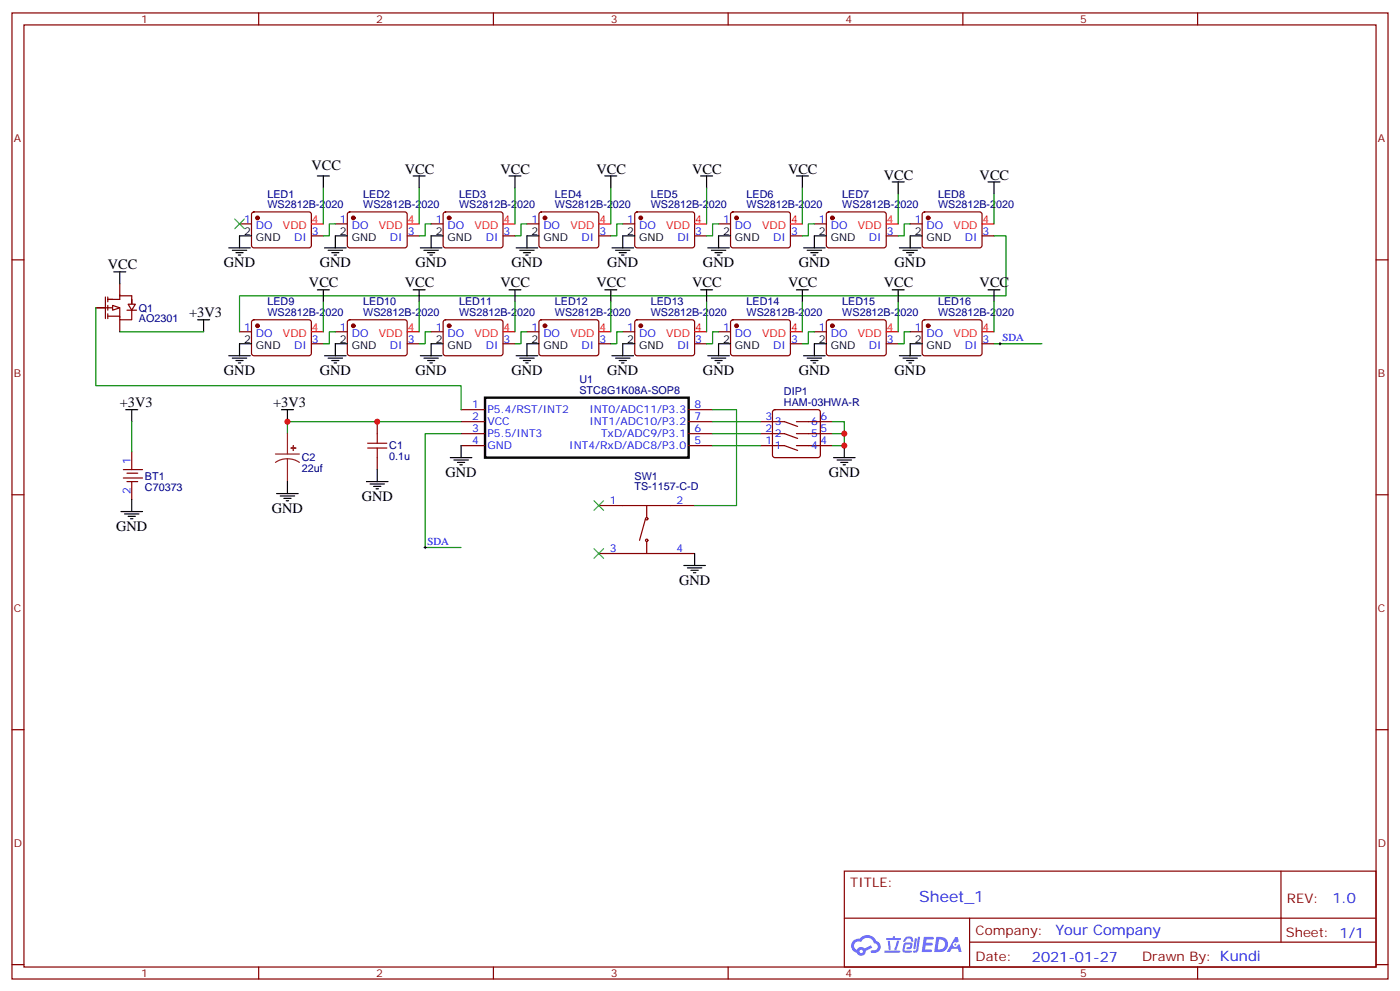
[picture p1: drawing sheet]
<svg xmlns="http://www.w3.org/2000/svg" width="412mm" height="292mm" viewBox="0 0 412 292" stroke-linecap="round" stroke-linejoin="round" font-family="sans-serif">
<g fill="none" stroke="#870000" stroke-width=".35">
<path d="M3.5 3.8h405.4v284.3h-405.4zM7.1 7.3h398.2v277.3h-398.2zM76.2 3.8v3.5M145.3 3.8v3.5M214.5 3.8v3.5M283.6 3.8v3.5M352.8 3.8v3.5M3.5 76.5h3.6M405.3 76.5h3.6M3.5 145.6h3.6M405.3 145.6h3.6M3.5 214.8h3.6"/>
<path d="M405.3 214.8h3.6M248.7 256.4h156.6v28.2h-156.6zM377.3 256.4v20.9M248.7 270.2h156.5M285.6 277.3h119.6M285.6 270.2v14.2M3.5 283.9h3.6M76.2 284.6v3.5M145.3 284.6v3.5M214.5 284.6v3.5M283.6 284.6v3.5M352.8 284.6v3.5"/>
<path d="M405.3 283.9h3.6"/>
</g>
<g fill="#5487ff">
<path d="M272.1 275.7h2.6l.3 .2-.1 .6h-2l-.1 1h1.6l.4 .4-.4 .4h-1.7l-.2 1.1 1.8 .1 .3 .3-.2 .4h-2.9z"/>
<path d="M281.4 275.8h.7l.4 1.3-.7 .3a.74 .74 0 0 0-1.1 .3 .74 .74 0 0 0 .5 1.1 .74 .74 0 0 0 .9-.7l.5-.3 .7 2.4h-.9l-.2-1h-1.9l-.5 1h-.9z"/>
<path d="M269.5 276.2h.6l-.4 2.9a.31 .31 0 0 1-.3 .3 .31 .31 0 0 1-.3-.3z"/>
<path d="M270.4 275.7h.6l-.5 4a.89 .89 0 0 1-.7 .7 .89 .89 0 0 1-.9-.3l1-.5z"/>
<path d="M266.8 275.9l.6-.2 1.2 .1 .5 1.3-.6 .1-.4-.9-1 .1a.95 .95 0 0 1-1 .8l-.1-.2z"/>
<path d="M266.4 277.6l1.8-.2a1.04 1.04 0 0 1 .6 1.1 1.04 1.04 0 0 1-.8 .9h-.7a.29 .29 0 0 1-.3-.4 .29 .29 0 0 1 .3-.2h.7l.2-.8h-1.4l-.4 1.8h1.9a.29 .29 0 0 1 .3 .3 .29 .29 0 0 1-.3 .3h-2l-.4-.3 .2-2.1z"/>
<path d="M260.5 279.8h4.4a.3 .3 0 0 1 .3 .3 .3 .3 0 0 1-.3 .3h-4.3z"/>
<path d="M264.3 276.9h.6l-.5 1.6a1.02 1.02 0 0 1-.7 1.2l-.2-.3z"/>
<path d="M261.5 276.9h.6l.3 2.4-.3 .3-.3-.2z"/>
<path d="M261.1 276.1h1.9l.2-.5h.5l-.1 .5h1.5a.29 .29 0 0 1 .3 .3 .29 .29 0 0 1-.3 .3h-3.9z"/>
<path d="M275.8 275.7l-.6 4.5h1.4a2.27 2.27 0 0 0 2.7-2.3 2.27 2.27 0 0 0-2.7-2.2zM276.6 276.5a1.5 1.5 0 0 1 1.8 1.6 1.5 1.5 0 0 1-1.9 1.3h-.3z"/>
<path d="M251.4 276.9a2.09 2.09 0 0 0 1 3.5 1.37 1.37 0 0 0 1.5 .9 1.37 1.37 0 0 0 1.1-1.4l2-1-.5-.7-1.8 1a1.4 1.4 0 0 0-2.3 .4 1.32 1.32 0 0 1-.6-1.9 1.32 1.32 0 0 1 1.9-.4 2.02 2.02 0 0 1 2-1.3 2.02 2.02 0 0 1 1.8 1.6 1.09 1.09 0 0 1 1.1 1.4 1.09 1.09 0 0 1-1.6 .7 .41 .41 0 0 0-.5 .3 .41 .41 0 0 0 .4 .5 1.89 1.89 0 0 0 2.4-1.2 1.89 1.89 0 0 0-1.2-2.4 2.98 2.98 0 0 0-5-.6l-1 .1zM253.2 280a.52 .52 0 0 1 1 0 .52 .52 0 0 1-1 0z"/>
<circle cx="281.4" cy="278" r=".28"/>
</g>
<path d="M142.9 117.1h59.9v17.6h-59.9z" fill="none" stroke="#000" stroke-width=".71"/>
<g fill="none" stroke="#870000" stroke-width=".35">
<path d="M70.6 65.9h3.5M74.3 62.6l.5-.2h16.5l.4 .7v9.4l-.7 .5-16.5-.1-.4-.7v-9.1zM91.7 69.4h3.5M98.8 65.9h3.5M102.5 62.6l.5-.2h16.5l.4 .7v9.4l-.7 .5-16.5-.1-.4-.7v-9.1zM119.9 69.4h3.6M127 65.9h3.5M130.8 62.6l.4-.2h16.5l.5 .7-.1 9.4-.6 .5-16.5-.1-.5-.7v-9.1zM148.2 69.4h3.5M155.2 65.9h3.5M159 62.6l.5-.2h16.5l.4 .7-.1 9.4-.6 .5-16.5-.1-.5-.7v-9.1zM176.4 69.4h3.5"/>
<path d="M183.4 65.9h3.6M187.2 62.6l.5-.2h16.5l.4 .7-.1 9.4-.6 .5-16.5-.1-.4-.7v-9.1zM204.6 69.4h3.5M211.7 65.9h3.5M215.4 62.6l.5-.2h16.5l.4 .7v9.4l-.7 .5-16.5-.1-.4-.7v-9.1zM232.8 69.4h3.6M239.9 65.9h3.5M243.7 62.6l.4-.2h16.5l.5 .7-.1 9.4-.7 .5-16.5-.1-.4-.7v-9.1zM261.1 69.4h3.5M268.1 65.9h3.5M271.9 62.6l.4-.2h16.5l.5 .7-.1 9.4-.6 .5-16.5-.1-.5-.7v-9.1zM289.3 69.4h3.5"/>
<path d="M28.2 90.6h5M31 87.4v6.4M31.7 87.4v1.4M31.7 89.9v1.4M31.7 92.4v1.4M35.3 83.5v4.6h-3.6h1.5M35.3 90.6v2.8M35.3 87.1h3.5v2.4v-1.4M35.3 94.1v3.5M37.4 91.3h2.8M38.8 91.3v2.8h-3.5v-1h-3.6M70.6 97.6h3.5"/>
<path d="M74.3 94.3l.5-.2 16.5 .1 .4 .6v9.5l-.7 .4-16.5-.1-.4-.6v-9.2zM98.8 97.6h3.5M102.5 94.3l.5-.2 16.5 .1 .4 .6v9.5l-.7 .4-16.5-.1-.4-.6v-9.2zM127 97.6h3.5M130.8 94.3l.4-.2 16.5 .1 .5 .6-.1 9.5-.6 .4-16.5-.1-.5-.6v-9.2zM155.2 97.6h3.5M159 94.3l.5-.2 16.5 .1 .4 .6-.1 9.5-.6 .4-16.5-.1-.5-.6v-9.2zM183.4 97.6h3.6M187.2 94.3l.5-.2 16.5 .1 .4 .6-.1 9.5-.6 .4-16.5-.1-.4-.6v-9.2zM211.7 97.6h3.5M215.4 94.3l.5-.2 16.5 .1 .4 .6v9.5l-.7 .4-16.5-.1-.4-.6v-9.2zM239.9 97.6h3.5"/>
<path d="M243.7 94.3l.4-.2 16.5 .1 .5 .6-.1 9.5-.7 .4-16.5-.1-.4-.6v-9.2zM268.1 97.6h3.5M271.9 94.3l.4-.2 16.5 .1 .5 .6-.1 9.5-.6 .4-16.5-.1-.5-.6v-9.2zM91.7 101.2h3.5M119.9 101.2h3.6M148.2 101.2h3.5M176.4 101.2h3.5M204.6 101.2h3.5M232.8 101.2h3.6M261.1 101.2h3.5M289.3 101.2h3.5M111.1 124.1v3.5"/>
<path d="M111.1 134.7v3.5M135.8 120.6h7.1M135.8 124.1h7.1M135.8 127.6h7.1M135.8 131.2h7.1M202.8 120.6h7.1M202.8 124.1h7.1M202.8 127.6h7.1M202.8 131.2h7.1"/>
</g>
<path d="M108.3 131.9h5.6M108.3 130.5h5.6M111.1 127.6v2.9M111.1 131.9v2.8" fill="none" stroke="#a10000" stroke-width=".35"/>
<g fill="none" stroke="#008700" stroke-width=".35">
<path d="M95.2 55.3v10.6M123.5 55.3v10.6M151.7 55.3v10.6M179.9 55.3v10.6M208.1 55.3v10.6M236.4 55.3v10.6M264.6 57.1v8.8M292.8 57.1v8.8M98.8 65.9h-1.8v3.5h-1.8M127 65.9h-1.8v3.5h-1.7M155.2 65.9h-1.7v3.5h-1.8M183.4 65.9h-1.7v3.5h-1.8"/>
<path d="M211.7 65.9h-1.8v3.5h-1.8M239.9 65.9h-1.8v3.5h-1.7M268.1 65.9h-1.8v3.5h-1.7M292.8 69.4h3.5v17.7h-225.7v10.5M95.2 88.8v8.8M98.8 97.6h-1.8v3.6h-1.8M123.5 88.8v8.8M127 97.6h-1.8v3.6h-1.7M151.7 88.8v8.8M155.2 97.6h-1.7v3.6h-1.8M179.9 88.8v8.8M183.4 97.6h-1.7v3.6h-1.8"/>
<path d="M208.1 88.8v8.8M211.7 97.6h-1.8v3.6h-1.8M236.4 88.8v8.8M239.9 97.6h-1.8v3.6h-1.7M264.6 88.8v8.8M268.1 97.6h-1.8v3.6h-1.7M292.8 88.8v8.8M292.8 101.2h14.1M135.8 124.1h-51.1v3.5M135.8 127.6h-10.6v33.5h10.6"/>
</g>
<g fill="none" stroke="#000" stroke-width=".35">
<path d="M93.5 51.8h3.5M95.2 51.8v3.5M121.7 51.8h3.5M123.5 51.8v3.5M149.9 51.8h3.6M151.7 51.8v3.5M178.2 51.8h3.5M179.9 51.8v3.5M206.4 51.8h3.5M208.1 51.8v3.5M234.6 51.8h3.5M236.4 51.8v3.5"/>
<path d="M262.8 53.6h3.5M264.6 53.6v3.5M291 53.6h3.6M292.8 53.6v3.5M67.4 73h6.3M68.4 73.7h4.3M69.5 74.4h2.1M70.2 75.1h.7M74.1 69.4h-3.5v3.6M95.6 73h6.4M96.7 73.7h4.2M97.7 74.4h2.1"/>
<path d="M98.4 75.1h.7M102.3 69.4h-3.5v3.6M123.8 73h6.4M124.9 73.7h4.2M125.9 74.4h2.2M126.6 75.1h.8M130.5 69.4h-3.5v3.6M152 73h6.4M153.1 73.7h4.2M154.2 74.4h2.1M154.9 75.1h.7M158.7 69.4h-3.5v3.6"/>
<path d="M180.3 73h6.3M181.3 73.7h4.3M182.4 74.4h2.1M183.1 75.1h.7M187 69.4h-3.6v3.6M208.5 73h6.3M209.5 73.7h4.3M210.6 74.4h2.1M211.3 75.1h.7M215.2 69.4h-3.5v3.6M236.7 73h6.4M237.8 73.7h4.2"/>
<path d="M238.8 74.4h2.1M239.5 75.1h.7M243.4 69.4h-3.5v3.6M264.9 73h6.4M266 73.7h4.2M267.1 74.4h2.1M267.8 75.1h.7M271.6 69.4h-3.5v3.6M93.5 85.3h3.5M95.2 85.3v3.5M121.7 85.3h3.5M123.5 85.3v3.5"/>
<path d="M149.9 85.3h3.6M151.7 85.3v3.5M178.2 85.3h3.5M179.9 85.3v3.5M206.4 85.3h3.5M208.1 85.3v3.5M234.6 85.3h3.5M236.4 85.3v3.5M262.8 85.3h3.5M264.6 85.3v3.5M291 85.3h3.6M292.8 85.3v3.5"/>
<path d="M67.4 104.7h6.3M68.4 105.4h4.3M69.5 106.1h2.1M70.2 106.8h.7M74.1 101.2h-3.5v3.5M95.6 104.7h6.4M96.7 105.4h4.2M97.7 106.1h2.1M98.4 106.8h.7M102.3 101.2h-3.5v3.5M123.8 104.7h6.4M124.9 105.4h4.2"/>
<path d="M125.9 106.1h2.2M126.6 106.8h.8M130.5 101.2h-3.5v3.5M152 104.7h6.4M153.1 105.4h4.2M154.2 106.1h2.1M154.9 106.8h.7M158.7 101.2h-3.5v3.5M180.3 104.7h6.3M181.3 105.4h4.3M182.4 106.1h2.1M183.1 106.8h.7"/>
<path d="M187 101.2h-3.6v3.5M208.5 104.7h6.3M209.5 105.4h4.3M210.6 106.1h2.1M211.3 106.8h.7M215.2 101.2h-3.5v3.5M236.7 104.7h6.4M237.8 105.4h4.2M238.8 106.1h2.1M239.5 106.8h.7M243.4 101.2h-3.5v3.5M264.9 104.7h6.4"/>
<path d="M266 105.4h4.2M267.1 106.1h2.1M267.8 106.8h.7M271.6 101.2h-3.5v3.5M82.9 120.6h3.5M84.7 120.6v3.5M111.1 138.2v3.5M132.6 134.7h6.4M133.7 135.4h4.2M134.8 136.1h2.1M135.5 136.8h.7M135.8 131.2v3.5"/>
<path d="M81.5 145.3h6.3M82.5 146h4.3M83.6 146.7h2.1M84.3 147.4h.7M84.7 141.7v3.6M107.9 141.7h6.4M109 142.5h4.2M110.1 143.2h2.1M110.8 143.9h.7"/>
</g>
<path d="M81.1 133.6h7.1M84.7 135l-1.9 .3-1.7 .8M84.7 135l1.8 .3 1.7 .8M84.7 127.6v6M84.7 135v6.7" fill="none" stroke="#8c2424" stroke-width=".35"/>
<g fill="#8c2424" stroke="#8c2424" stroke-width=".35">
<path d="M85.7 131.9h1.4z"/>
<path d="M86.4 131.2v1.4z"/>
</g>
<g fill="#870000" stroke="#870000" stroke-width=".35">
<circle cx="75.8" cy="64.1" r=".53"/>
<circle cx="104.1" cy="64.1" r=".53"/>
<circle cx="132.3" cy="64.1" r=".53"/>
<circle cx="160.5" cy="64.1" r=".53"/>
<circle cx="188.7" cy="64.1" r=".53"/>
<circle cx="217" cy="64.1" r=".53"/>
<circle cx="245.2" cy="64.1" r=".53"/>
<circle cx="273.4" cy="64.1" r=".53"/>
<circle cx="75.8" cy="95.9" r=".53"/>
<circle cx="104.1" cy="95.9" r=".53"/>
<circle cx="132.3" cy="95.9" r=".53"/>
<circle cx="160.5" cy="95.9" r=".53"/>
<circle cx="188.7" cy="95.9" r=".53"/>
<circle cx="217" cy="95.9" r=".53"/>
<circle cx="245.2" cy="95.9" r=".53"/>
<circle cx="273.4" cy="95.9" r=".53"/>
</g>
<g fill="none" stroke="#f00" stroke-width=".35">
<path d="M91.7 65.9h3.5M119.9 65.9h3.6M148.2 65.9h3.5M176.4 65.9h3.5M204.6 65.9h3.5M232.8 65.9h3.6M261.1 65.9h3.5M289.3 65.9h3.5M91.7 97.6h3.5M119.9 97.6h3.6M148.2 97.6h3.5M176.4 97.6h3.5"/>
<path d="M204.6 97.6h3.5M232.8 97.6h3.6M261.1 97.6h3.5M289.3 97.6h3.5"/>
</g>
<path d="M294.2 101.2h.7M294.6 100.8v.7M124.9 161.1h.7M125.2 160.8v.7" fill="none" stroke="#000" stroke-width=".29"/>
<g fill="#fff" stroke="#870000" stroke-width=".35">
<path d="M37.7 89.5h2.2l-1.1 1.8z"/>
<path d="M33.2 89.9l2.1 .7-2.1 .7z"/>
</g>
<g fill="none" stroke="#000" stroke-width=".35">
<path d="M33.5 80h3.5M35.3 80v3.5M58.2 94.1h3.5M60 94.1v3.5M37 120.6h3.6M38.8 120.6v3.5M245.5 134.7h6.4M246.6 135.4h4.2M247.6 136.1h2.2M248.4 136.8h.7M248.7 131.2v3.5M35.6 150.6h6.4"/>
<path d="M36.7 151.3h4.2M37.7 152h2.2M38.5 152.7h.7M38.8 147v3.6M201.4 166.4h6.4M202.5 167.1h4.2M203.6 167.9h2.1M204.3 168.6h.7M204.6 162.9v3.5"/>
</g>
<path d="M28.2 90.6v22.9h107.6v7.1M35.3 97.6h24.7M38.8 124.1v8.8M209.9 120.6h7.1v28.2h-12.4M209.9 124.1h14.1M209.9 127.6h14.1M209.9 131.2h14.1M245.2 124.1h3.5v7.1h-3.5M245.2 127.6h3.5" fill="none" stroke="#008700" stroke-width=".35"/>
<g fill="none" stroke="#870000" stroke-width=".35">
<path d="M36.3 138.2h5.7M37.4 139.3h3.2M38.8 132.9v5.3M224 127.6h7.1l3.8 1.4M224 124.1h7.1l3.8 1.4M224 131.2h7.1l3.8 1.4M227.8 120.8l.4-.2h12.7l.5 .2 .3 .5v12.7l-.3 .5-.5 .2h-12.7l-.5-.2-.2-.5v-12.7zM234.6 127.6h10.6M234.6 124.1h10.6M234.6 131.2h10.6M36.3 140.7h5.7M37.4 141.7h3.2"/>
<path d="M38.8 141.7v5.3M176.4 148.8h28.2M190.1 152.7l-1.7 6.3M190.5 148.8v3.5M190.5 159.4v3.5M176.4 162.9h28.2"/>
<circle cx="190.5" cy="159" r=".35"/>
<circle cx="190.5" cy="152.7" r=".35"/>
</g>
<path d="M69.1 64.5l2.9 2.8M72 64.5l-2.9 2.8M175 147.4l2.8 2.8M177.8 147.4l-2.8 2.8M175 161.5l2.8 2.8M177.8 161.5l-2.8 2.8" fill="none" stroke="#3c3" stroke-width=".35"/>
<g fill="#c00">
<circle cx="111.1" cy="124.1" r=".88"/>
<circle cx="84.7" cy="124.1" r=".88"/>
<circle cx="248.7" cy="131.2" r=".88"/>
<circle cx="248.7" cy="127.6" r=".88"/>
</g>
<text font-size="4.6" fill="#00f" x="270.8" y="265.4">Sheet_1</text>
<g font-size="4.2">
<text x="91.7" y="50">VCC</text>
<text x="119.2" y="51.1">VCC</text>
<text x="147.5" y="51.1">VCC</text>
<text x="175.7" y="51.1">VCC</text>
<text x="203.9" y="51.1">VCC</text>
<text x="232.1" y="51.1">VCC</text>
<text x="260.3" y="52.8">VCC</text>
<text x="288.6" y="52.8">VCC</text>
<text x="31.7" y="79.3">VCC</text>
<text x="66" y="78.6">GND</text>
<text x="94.2" y="78.6">GND</text>
<text x="122.4" y="78.6">GND</text>
<text x="150.6" y="78.6">GND</text>
<text x="178.9" y="78.6">GND</text>
<text x="207.1" y="78.6">GND</text>
<text x="235.3" y="78.6">GND</text>
<text x="263.5" y="78.6">GND</text>
<text x="91" y="84.6">VCC</text>
<text x="119.2" y="84.6">VCC</text>
<text x="147.5" y="84.6">VCC</text>
<text x="175.7" y="84.6">VCC</text>
<text x="203.9" y="84.6">VCC</text>
<text x="232.1" y="84.6">VCC</text>
<text x="260.3" y="84.6">VCC</text>
<text x="288.6" y="84.6">VCC</text>
<text x="55.7" y="93.4">+3V3</text>
<text x="66" y="110.3">GND</text>
<text x="94.2" y="110.3">GND</text>
<text x="122.4" y="110.3">GND</text>
<text x="150.6" y="110.3">GND</text>
<text x="178.9" y="110.3">GND</text>
<text x="207.1" y="110.3">GND</text>
<text x="235.3" y="110.3">GND</text>
<text x="263.5" y="110.3">GND</text>
<text x="35.3" y="119.9">+3V3</text>
<text x="80.4" y="119.9">+3V3</text>
<text x="131.2" y="140.3">GND</text>
<text x="244.1" y="140.3">GND</text>
<text x="106.5" y="147.4">GND</text>
<text x="80.1" y="150.9">GND</text>
<text x="34.2" y="156.2">GND</text>
<text x="200" y="172.1">GND</text>
</g>
<g font-size="4.2" fill="#00f">
<text x="392.5" y="265.7">1.0</text>
<text x="310.9" y="275.2">Your Company</text>
<text x="304" y="283">2021-01-27</text>
</g>
<g font-size="3.9" fill="#800">
<text x="250.5" y="261">TITLE:</text>
<text x="379.1" y="265.7">REV:</text>
<text x="287.4" y="275.2">Company:</text>
<text x="378.7" y="275.8">Sheet: 1/1</text>
<text x="287.4" y="282.9">Date:</text>
<text x="336.4" y="282.9">Drawn By: Kundi</text>
</g>
<g font-size="3.2" fill="#800">
<text x="41.6" y="6.8">1</text>
<text x="110.8" y="6.8">2</text>
<text x="179.9" y="6.8">3</text>
<text x="249.1" y="6.8">4</text>
<text x="318.2" y="6.8">5</text>
<text x="4.1" y="41.9">A</text>
<text x="405.9" y="41.9">A</text>
<text x="4.1" y="111.1">B</text>
<text x="405.9" y="111.1">B</text>
<text x="4.1" y="180.2">C</text>
<text x="405.9" y="180.2">C</text>
<text x="4.1" y="249.3">D</text>
<text x="405.9" y="249.3">D</text>
<text x="41.6" y="287.6">1</text>
<text x="110.8" y="287.6">2</text>
<text x="179.9" y="287.6">3</text>
<text x="249.1" y="287.6">4</text>
<text x="318.2" y="287.6">5</text>
</g>
<g font-size="3.2" fill="#000080">
<text x="78.8" y="58.1">LED1</text>
<text x="107" y="58.1">LED2</text>
<text x="135.2" y="58.1">LED3</text>
<text x="163.5" y="58.1">LED4</text>
<text x="191.7" y="58.1">LED5</text>
<text x="219.9" y="58.1">LED6</text>
<text x="248.1" y="58.1">LED7</text>
<text x="276.3" y="58.1">LED8</text>
<text x="78.8" y="61.3">WS2812B-2020</text>
<text x="107" y="61.3">WS2812B-2020</text>
<text x="135.2" y="61.3">WS2812B-2020</text>
<text x="163.5" y="61.3">WS2812B-2020</text>
<text x="191.7" y="61.3">WS2812B-2020</text>
<text x="219.9" y="61.3">WS2812B-2020</text>
<text x="248.1" y="61.3">WS2812B-2020</text>
<text x="276.3" y="61.3">WS2812B-2020</text>
<text x="78.8" y="89.9">LED9</text>
<text x="107" y="89.9">LED10</text>
<text x="135.2" y="89.9">LED11</text>
<text x="163.5" y="89.9">LED12</text>
<text x="191.7" y="89.9">LED13</text>
<text x="219.9" y="89.9">LED14</text>
<text x="248.1" y="89.9">LED15</text>
<text x="276.3" y="89.9">LED16</text>
<text x="40.9" y="94.7">AO2301</text>
<text x="40.9" y="91.8">Q1</text>
<text x="78.8" y="93.1">WS2812B-2020</text>
<text x="107" y="93.1">WS2812B-2020</text>
<text x="135.2" y="93.1">WS2812B-2020</text>
<text x="163.5" y="93.1">WS2812B-2020</text>
<text x="191.7" y="93.1">WS2812B-2020</text>
<text x="219.9" y="93.1">WS2812B-2020</text>
<text x="248.1" y="93.1">WS2812B-2020</text>
<text x="276.3" y="93.1">WS2812B-2020</text>
<text x="170.7" y="112.8">U1</text>
<text x="170.7" y="115.9">STC8G1K08A-SOP8</text>
<text x="230.9" y="119.5">HAM-03HWA-R</text>
<text x="230.9" y="116.3">DIP1</text>
<text x="88.9" y="135.7">C2</text>
<text x="114.7" y="135.4">0.1u</text>
<text x="114.7" y="132.2">C1</text>
<text x="42.7" y="141.3">BT1</text>
<text x="88.9" y="138.9">22uf</text>
<text x="186.9" y="141.2">SW1</text>
<text x="42.7" y="144.4">C70373</text>
<text x="186.9" y="144.1">TS-1157-C-D</text>
</g>
<g font-size="3.2" fill="#00f">
<text x="71.9" y="65.5">1</text>
<text x="100.1" y="65.5">1</text>
<text x="128.3" y="65.5">1</text>
<text x="156.6" y="65.5">1</text>
<text x="184.8" y="65.5">1</text>
<text x="213" y="65.5">1</text>
<text x="241.2" y="65.5">1</text>
<text x="269.4" y="65.5">1</text>
<text x="75.4" y="67.3">DO</text>
<text x="86.6" y="70.8">DI</text>
<text x="91.9" y="69.1">3</text>
<text x="103.6" y="67.3">DO</text>
<text x="114.9" y="70.8">DI</text>
<text x="120.1" y="69.1">3</text>
<text x="131.8" y="67.3">DO</text>
<text x="143.1" y="70.8">DI</text>
<text x="148.3" y="69.1">3</text>
<text x="160.1" y="67.3">DO</text>
<text x="171.3" y="70.8">DI</text>
<text x="176.6" y="69.1">3</text>
<text x="188.3" y="67.3">DO</text>
<text x="199.5" y="70.8">DI</text>
<text x="204.8" y="69.1">3</text>
<text x="216.5" y="67.3">DO</text>
<text x="227.7" y="70.8">DI</text>
<text x="233" y="69.1">3</text>
<text x="244.7" y="67.3">DO</text>
<text x="256" y="70.8">DI</text>
<text x="261.2" y="69.1">3</text>
<text x="272.9" y="67.3">DO</text>
<text x="284.2" y="70.8">DI</text>
<text x="289.5" y="69.1">3</text>
<text x="71.9" y="97.3">1</text>
<text x="75.4" y="99.1">DO</text>
<text x="91.9" y="100.8">3</text>
<text x="100.1" y="97.3">1</text>
<text x="103.6" y="99.1">DO</text>
<text x="120.1" y="100.8">3</text>
<text x="128.3" y="97.3">1</text>
<text x="131.8" y="99.1">DO</text>
<text x="148.3" y="100.8">3</text>
<text x="156.6" y="97.3">1</text>
<text x="160.1" y="99.1">DO</text>
<text x="176.6" y="100.8">3</text>
<text x="184.8" y="97.3">1</text>
<text x="188.3" y="99.1">DO</text>
<text x="204.8" y="100.8">3</text>
<text x="213" y="97.3">1</text>
<text x="216.5" y="99.1">DO</text>
<text x="233" y="100.8">3</text>
<text x="241.2" y="97.3">1</text>
<text x="244.7" y="99.1">DO</text>
<text x="261.2" y="100.8">3</text>
<text x="269.4" y="97.3">1</text>
<text x="272.9" y="99.1">DO</text>
<text x="289.5" y="100.8">3</text>
<text x="295.3" y="100.3">SDA</text>
<text x="86.6" y="102.6">DI</text>
<text x="114.9" y="102.6">DI</text>
<text x="143.1" y="102.6">DI</text>
<text x="171.3" y="102.6">DI</text>
<text x="199.5" y="102.6">DI</text>
<text x="227.7" y="102.6">DI</text>
<text x="256" y="102.6">DI</text>
<text x="284.2" y="102.6">DI</text>
<text x="139.1" y="120.2">1</text>
<text x="139.1" y="123.8">2</text>
<text x="143.6" y="121.6">P5.4/RST/INT2</text>
<text x="143.6" y="125.2">VCC</text>
<text x="173.6" y="125.2">INT1/ADC10/P3.2</text>
<text x="173.6" y="121.6">INT0/ADC11/P3.3</text>
<text x="204.6" y="123.8">7</text>
<text x="204.6" y="120.2">8</text>
<text x="225.5" y="123.8">3</text>
<text x="228.2" y="125.2">3</text>
<text x="238.9" y="125.2">6</text>
<text x="241.7" y="123.8">6</text>
<text x="139.1" y="127.3">3</text>
<text x="139.1" y="130.8">4</text>
<text x="143.6" y="128.7">P5.5/INT3</text>
<text x="177" y="128.7">TxD/ADC9/P3.1</text>
<text x="204.6" y="130.8">5</text>
<text x="204.6" y="127.3">6</text>
<text x="225.5" y="127.3">2</text>
<text x="225.5" y="130.8">1</text>
<text x="228.2" y="128.7">2</text>
<text x="238.9" y="128.7">5</text>
<text x="241.7" y="127.3">5</text>
<text x="241.7" y="130.8">4</text>
<text x="38.5" y="136.5" transform="rotate(-90 38.5 136.5)">1</text>
<text x="143.6" y="132.2">GND</text>
<text x="167.7" y="132.2">INT4/RxD/ADC8/P3.0</text>
<text x="228.2" y="132.2">1</text>
<text x="238.9" y="132.2">4</text>
<text x="38.5" y="145.5" transform="rotate(-90 38.5 145.5)">2</text>
<text x="179.7" y="148.4">1</text>
<text x="199.3" y="148.4">2</text>
<text x="125.9" y="160.3">SDA</text>
<text x="179.7" y="162.6">3</text>
<text x="199.3" y="162.6">4</text>
</g>
<g font-size="3.2" fill="#f00">
<text x="91.9" y="65.5">4</text>
<text x="120.1" y="65.5">4</text>
<text x="148.3" y="65.5">4</text>
<text x="176.6" y="65.5">4</text>
<text x="204.8" y="65.5">4</text>
<text x="233" y="65.5">4</text>
<text x="261.2" y="65.5">4</text>
<text x="289.5" y="65.5">4</text>
<text x="83.4" y="67.3">VDD</text>
<text x="111.6" y="67.3">VDD</text>
<text x="139.8" y="67.3">VDD</text>
<text x="168" y="67.3">VDD</text>
<text x="196.2" y="67.3">VDD</text>
<text x="224.5" y="67.3">VDD</text>
<text x="252.7" y="67.3">VDD</text>
<text x="280.9" y="67.3">VDD</text>
<text x="83.4" y="99.1">VDD</text>
<text x="91.9" y="97.3">4</text>
<text x="111.6" y="99.1">VDD</text>
<text x="120.1" y="97.3">4</text>
<text x="139.8" y="99.1">VDD</text>
<text x="148.3" y="97.3">4</text>
<text x="168" y="99.1">VDD</text>
<text x="176.6" y="97.3">4</text>
<text x="196.2" y="99.1">VDD</text>
<text x="204.8" y="97.3">4</text>
<text x="224.5" y="99.1">VDD</text>
<text x="233" y="97.3">4</text>
<text x="252.7" y="99.1">VDD</text>
<text x="261.2" y="97.3">4</text>
<text x="280.9" y="99.1">VDD</text>
<text x="289.5" y="97.3">4</text>
</g>
<g font-size="3.2">
<text x="71.9" y="69.1">2</text>
<text x="75.4" y="70.8">GND</text>
<text x="100.1" y="69.1">2</text>
<text x="103.6" y="70.8">GND</text>
<text x="128.3" y="69.1">2</text>
<text x="131.8" y="70.8">GND</text>
<text x="156.6" y="69.1">2</text>
<text x="160.1" y="70.8">GND</text>
<text x="184.8" y="69.1">2</text>
<text x="188.3" y="70.8">GND</text>
<text x="213" y="69.1">2</text>
<text x="216.5" y="70.8">GND</text>
<text x="241.2" y="69.1">2</text>
<text x="244.7" y="70.8">GND</text>
<text x="269.4" y="69.1">2</text>
<text x="272.9" y="70.8">GND</text>
<text x="71.9" y="100.8">2</text>
<text x="100.1" y="100.8">2</text>
<text x="128.3" y="100.8">2</text>
<text x="156.6" y="100.8">2</text>
<text x="184.8" y="100.8">2</text>
<text x="213" y="100.8">2</text>
<text x="241.2" y="100.8">2</text>
<text x="269.4" y="100.8">2</text>
<text x="75.4" y="102.6">GND</text>
<text x="103.6" y="102.6">GND</text>
<text x="131.8" y="102.6">GND</text>
<text x="160.1" y="102.6">GND</text>
<text x="188.3" y="102.6">GND</text>
<text x="216.5" y="102.6">GND</text>
<text x="244.7" y="102.6">GND</text>
<text x="272.9" y="102.6">GND</text>
</g>
</svg>
